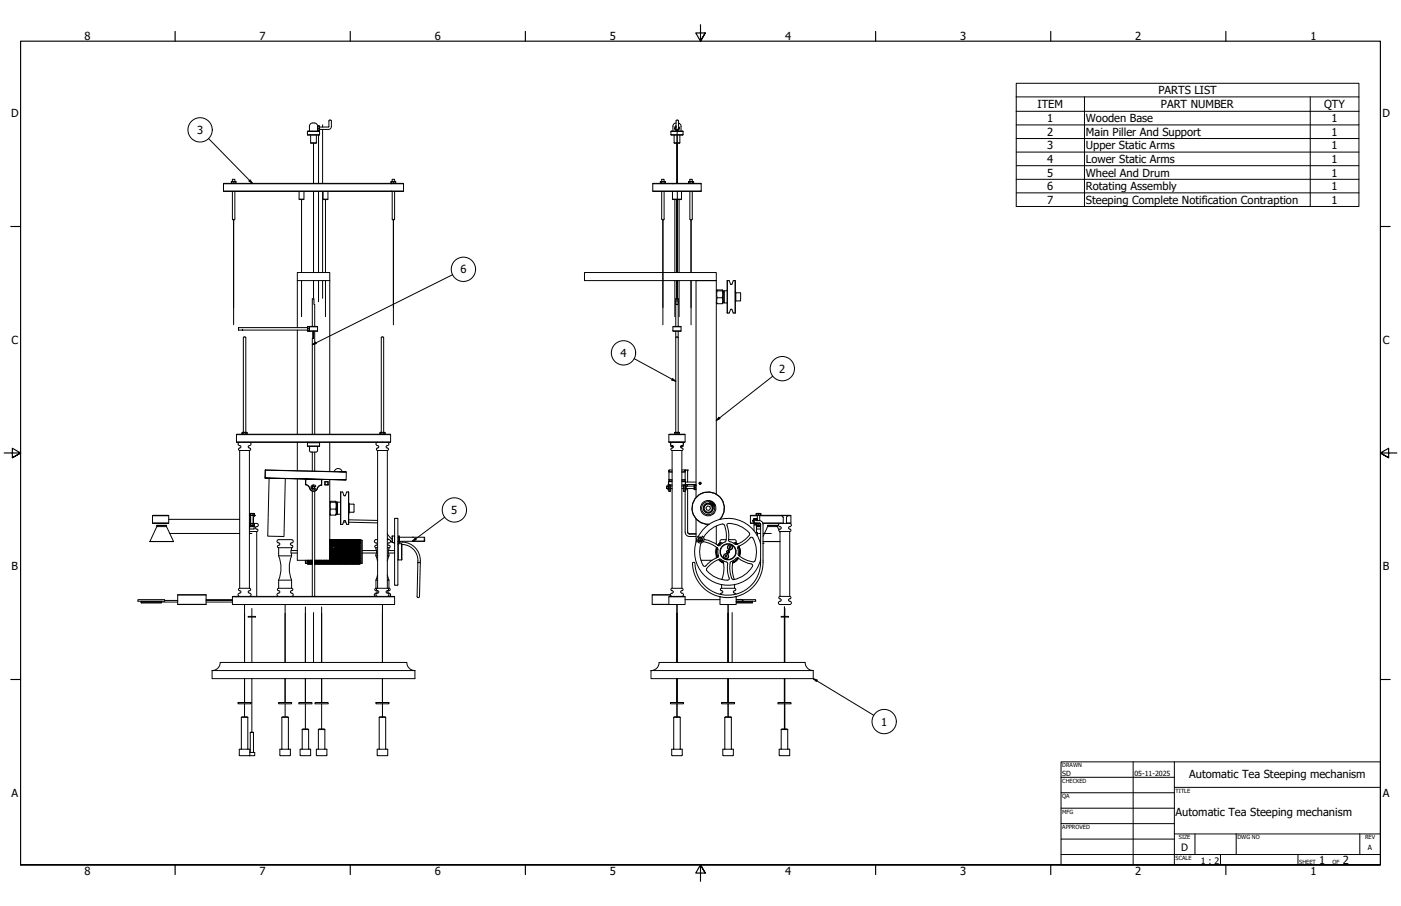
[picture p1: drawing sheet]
<svg xmlns="http://www.w3.org/2000/svg" width="864mm" height="559mm" viewBox="0 0 864 559" stroke-linecap="round" stroke-linejoin="round" font-family="sans-serif">
<!-- layer: Tweak Trail (ANSI) -->
<g fill="none" stroke="#000" stroke-width=".62">
<path d="M199 77v1M199 80v33M417 80v33M193 88v25M196 81h.1M196 83v30M193 118v50M196 118v50M199 118v50M186 123v45M201 123v45M409 136v64"/>
<path d="M416 123v45M417 123v45M419 123v45M426 136v32M186 173v22M193 173v11M196 173v13M199 173v11M201 173v22M416 173v22M417 173v13M419 173v22"/>
<path d="M426 173v27M144 190v-54v64M242 190v-54v64M104 320h44M105 329h43M154 329h1M154 320h1M468 329h1M470 329h5M100 371h10M101 370h9M127 370h16"/>
<path d="M127 371h16M151 373v36M155 375v5M176 373v36M188 374v35M193 378v31M198 374v35M236 373v36M417 373v36M422 370h22M449 373v36M451 378v31"/>
<path d="M454 370h4M458 370h.1M458 371h.1M484 374v35M484 375v5M155 381v28M484 381v28M151 419v14M155 419v33M176 419v14M188 419v14M198 419v14"/>
<path d="M236 419v14M417 419v14M449 419v14M484 419v14M151 434v8M176 434v8M188 434v16M198 434v16M236 434v8M417 434v8M449 434v8M484 434v16"/>
</g>
<!-- layer: Visible (ANSI) -->
<g fill="none" stroke="#000" stroke-width=".62">
<path d="M196 78v2v1v-3h1v3M196 78h1M196 79h1M197 78v3M197 78h5l1-4h1v4l-1 2h-6M416 79h.1M416 78h.1M417 76l-2 1v4M417 79v1M417 78a1.1 1.1 0 0 0-1 2 1.1 1.1 0 0 0 2 0 1.1 1.1 0 0 0 0-2M417 80h.1M418 76l2 1v4"/>
<path d="M418 78v-3l-1-1v1v4M418 78v1l-1 1M418 78a1.4 1.4 0 0 1 0 2 1.4 1.4 0 0 1-2 0 1.4 1.4 0 0 1 1-2 1.6 1.6 0 0 0-1 1 1.6 1.6 0 0 0 1 2M190 81h7M190 83h7M190 81v2M191 81v-3a2.7 2.7 0 0 1 3-2 2.7 2.7 0 0 1 2 4v1M191 83v5M191 88h4M195 83v5M196 81h1M197 81v2"/>
<path d="M414 81h7M414 83h7M414 81v2M416 88h3M416 83v5M417 81h.1M419 83v5M421 81v2M138 118h111M138 113h111M143 112h2M143 113h.1"/>
<path d="M143 118v17l1 1 1-1v-17M143 112v-1h2v1M144 112v1M145 112h-2v1h2M145 112v1M184 118l1 5h2v-5M199 118v5h3v-5M241 112h3h-1M241 113h.1M241 112v1M242 118v17v1l1-1v-17M242 112v-1h1v1"/>
<path d="M243 112h-2v1h3M243 112v1M244 112v1M249 113h-111v5M249 113v5M402 118h30M402 118h13M402 113h30M402 113v5M407 112v1M407 112h3M407 113h.1"/>
<path d="M408 118v17v1l1-1v-17M408 112v-1h1v1M408 112v1M410 112v1M410 113h.1M410 113h-3M415 118v5h3v-5M420 118v5h-3M424 112v1M424 112h1M424 112h4M424 113h1"/>
<path d="M425 118v17l1 1 1-1v-17M425 112v-1h2v1M425 112h3M425 112v1M427 112v1M428 113h-1M428 113h-4M428 112v1M432 113h-30M432 113h.1M432 113v5M432 118h.1"/>
<path d="M432 118h-17M184 123h3M199 123h3M415 123h5M183 168h20v5h-20zM183 173v29M203 173v95M360 168h82v5h-82zM442 179h.1M442 179h3M446 179v8h-1v-3M446 179v8z"/>
<path d="M446 179h2M448 173h1l1 2h1l1-2h1M448 173v20M453 173v20M453 173h.1M417 184v17M417 184h.1M417 184h1v4h-1zM418 184v17M442 184h3M442 187h3M445 184l1-5h-4v8"/>
<path d="M446 186h.1M446 181h.1M446 187h2M448 193h1M452 193l-1-2-2 2M452 193h1M453 180v6M453 193h.1M454 181h3l-1 4-2 1M147 202v2zM147 204h.1M147 202h43"/>
<path d="M147 202v2M147 202h.1M147 204h2M149 204h1zM150 204h40M150 208h2v59M151 208h-1v59M183 204v64M190 202v2M190 202v-1v3h1l-1-3 1 1M190 204h.1M190 201h.1"/>
<path d="M190 202h1M190 204h1M191 202v2M191 202h.1M191 204h.1M191 202h5M191 204h5M193 201v-17h1v4v13M193 209v-5v5v59M194 204v64M196 202v2M235 208v59"/>
<path d="M236 208h1v59M415 204h5M415 202h5M417 208h1M417 204v63M418 204v63M420 202l-5-1v3M420 202v2M146 273h95M146 268h95M148 278h6M148 278v85"/>
<path d="M148 273a1.1 1.1 0 0 0-1 1 1.1 1.1 0 0 0 1 1 1.2 1.2 0 0 1-1 2l1 1M149 268h3M149 267h3M149 268h1M150 267v1M152 267v1M152 267h-2l-1 1M152 268h.1M154 278v85M154 273a1.1 1.1 0 0 1 1 1 1.1 1.1 0 0 1-2 1 1.2 1.2 0 0 0 1 2v1M183 273v17M190 273v2"/>
<path d="M190 275h7M190 273h7M190 273h.1M191 276v1zM191 275v1M193 279v12M194 279v12M196 275v3l-1 1h-4v-2M197 273h.1M197 273v2M203 273v18M233 273a1.1 1.1 0 0 0-1 1 1.1 1.1 0 0 0 1 1 1.2 1.2 0 0 1-1 2l1 1"/>
<path d="M233 278v85a.9 .9 0 0 0-1 1 .9 .9 0 0 0 1 1 1.1 1.1 0 0 1 0 1 1.1 1.1 0 0 1-1 0v1l1 1M233 278h6M234 268h3M234 267h3M234 268h1M235 267v1M237 267v1M237 267h-2l-1 1M237 268h.1M239 273a1.1 1.1 0 0 1 1 1 1.1 1.1 0 0 1-2 1 1.2 1.2 0 0 0 1 2v1M239 278v85a.9 .9 0 0 1 0 1 .9 .9 0 0 1-1 1 1.1 1.1 0 0 0 0 1 1.1 1.1 0 0 0 1 0l1 1-1 1M241 268h-95v5"/>
<path d="M241 268v5M412 273h10zM412 268h10zM412 268v5M414 275h1M414 273h.1M414 274v1M414 273a1.1 1.1 0 0 0-1 1 1.1 1.1 0 0 0 2 1 1.2 1.2 0 0 1-1 2v1M414 278h6v85h-6zM415 275v1M416 268h3M416 267h3"/>
<path d="M416 267v1M417 267v1M419 267l-1 1M420 275h1M420 275v1M420 273a1.1 1.1 0 0 1 1 1 1.1 1.1 0 0 1-1 1 1.2 1.2 0 0 0 1 2l-1 1M421 273h.1M421 275h-1M421 274v1M422 268v5M163 295h.1M163 295l50 1z"/>
<path d="M164 290l49 1-49-1-1 5M166 295l-1 36h10l1-36M183 295v51h10M188 299a5 5 0 0 1 4 4 2.9 2.9 0 0 0 4-3l2-1M188 296v3M188 299a5 5 0 0 1 4 3 2.8 2.8 0 0 0 4-2l2-1M189 295h.1M193 300h.1M198 299h.1M198 296h.1M198 296h-9l-1 3M198 296v3"/>
<path d="M200 297h2v2h-2zM200 297h2M200 297v2M200 299h2M202 297v2M203 296v50M206 291a2.5 2.5 0 0 1 3-2 2.5 2.5 0 0 1 2 2M213 291v5M411 300v1M412 300h.1M412 299v1M412 297v2"/>
<path d="M412 296h2zM412 291h2M412 291v6M412 290v1zM412 290h2M413 296v1M413 299v4M413 300h1M413 299h.1M414 299h-2v2h-1v-1h1M414 297h-2v2M414 297h-1"/>
<path d="M420 297h2v2M420 296h2zM420 297h1M420 299h3v2h5M420 300h1M420 290h2M421 299h.1M422 296v1M422 299v4M422 290v1h-2M422 290h.1M422 291h-2"/>
<path d="M422 299h-1v2M422 299v30l2 2h5M422 290l1 11M422 300h1M422 290h2v7M423 299h-1M423 297h6M423 299h6M424 299v1M428 300h-5M428 299v3M428 299h1v3"/>
<path d="M428 299v2M429 299h.1M431 298h1zM94 318h10zM94 318v5M104 318v5M154 317h3zM154 318h3l-1 1M154 318h1M154 318v1M154 319h.1M154 319v4"/>
<path d="M154 317v1M155 318v5M156 317v1M156 318v5M156 318h1M156 319v4M156 319h.1M157 318h-3M157 318h-1M157 317v1M193 301v1M193 303v65"/>
<path d="M194 300a1.5 1.5 0 0 0-2 0 1.5 1.5 0 0 0 1 2h1v-1M194 303v65M203 309v1M204 310v8l-1-1M204 310h3M204 318h3M204 314h3M207 309v8v1v-9h-3v1M207 311h1M207 316h1M208 310v7zM208 317h2"/>
<path d="M208 310h2M210 303h1l1 3h1l1-3h1M210 303v20M210 303v1M215 303v20M215 310v6M215 311h3v5h-3M243 320h2M244 320l-1 41M245 320v41M412 301v1zM412 300v1"/>
<path d="M412 301h.1M413 301v-2h-1l1 4M413 301h1M413 301v2M420 301h1M421 301v2h1M422 301h1M422 303h.1M423 301v1zM424 301v28h1h4M428 301v1M428 301h1"/>
<path d="M428 302h1M435 313l1-1h2v2l-1 1-1-1zM437 310a1 1 0 0 0 1 1 1 1 0 0 0 1-1M437 309a4 4 0 0 0-4 4 4 4 0 0 0 4 4 4 4 0 0 0 3-5M438 309h1M439 310h.1M439 311a1 1 0 0 0 0 1 1 1 0 0 0 1 0M439 311h.1M440 310h.1M440 310h-1M440 310l-1 1M440 311h1"/>
<path d="M442 305v-132h-13v134M463 318h4M463 318v5M465 320h1l1 1a1.6 1.6 0 0 0-2-1 1.6 1.6 0 0 0-1 1zM465 320h.1M466 317v1M467 318v3M467 317v1M468 318v3M469 317v1h-3M469 317v1M469 317h-3h3"/>
<path d="M469 318h.1M482 318l1 1M483 319h.1M483 319v4M485 319v4M485 319h.1M486 318h2h-20M486 318l-1 1M486 318h-23M488 318v5M92 334h.1M94 323h10z"/>
<path d="M97 324v1h6v-1M97 324h6M97 325l-5 9M97 324h.1M103 324h.1M103 325l4 9M107 334h-15M107 334h.1M154 325h3M154 323h4a1.2 1.2 0 0 1 1 1 1.2 1.2 0 0 1-1 1 1.2 1.2 0 0 0 1 2l-1 1M154 328h4M154 323h3"/>
<path d="M154 323v1M155 324v1M156 324h-2h3M156 324h1M156 323v1M156 324v1M156 323h1M157 325v1h-3M157 323v1M157 325h-3M157 325h.1M158 328v40"/>
<path d="M172 338a.9 .9 0 0 1-1-1 .9 .9 0 0 1 1-1 1.1 1.1 0 0 0 0-1 1.1 1.1 0 0 0-1 0v-2h1h8a1.1 1.1 0 0 1 1 1 1.1 1.1 0 0 1-2 1 1.2 1.2 0 0 0 1 2v1M172 338h8M172 338v5M179 340h4M180 338v5M203 339h1h1h1h1h1h1h1h1h1h1h1h1h1h1h1h2h1h1l-1 1v-1l-1 1v-1l-1 1v-1l-1 1v-1l-1 1v-1l-1 1v-1l-1 1v-1l-1 1v-1l-1 1v-1l-1 1v-1l-1 1v-1l-1 1v-1l-1 1v-1l-1 1v-1l-1 1-1-1-1 1v-1l-1 1v-1l-1 1M203 334h19zM203 335h19zM203 334h19h-19M203 335h19h-19M203 335l19 1h-1h-1h-1h-1h-1h-1h-1h-1h-1h-1h-8h-1M203 338h2"/>
<path d="M203 336h1M203 335h1M203 339h1v1M203 338h1v1M203 337h1M203 335h1v1M203 333l1 1M203 340h1M203 333h1M204 334h-1M204 334h.1M204 339v1l1-1v1l1-1v1l1-1v1l1-1v1l1-1v1l1-1v1l1-1v1l1-1v1l1-1v1l1-1v1l1-1v1l1-1v1l1-1v1l1-1v1l2-1v1l1-1v1l1-1v1h-1h-1h-1h-1h-1h-1h-1h-1h-1h-1h-1h-1h-1h-1h-1h-1h-1h-1h-1z"/>
<path d="M204 337v-1h-1l2 1M204 335h.1M204 339v1M204 338v1M204 333v2M204 334h1M204 333h1M204 333h-1h1M204 337v1M204 336h1v1M204 335h1v1l1-1h-1M204 335l1 1v1"/>
<path d="M204 335h1M204 339h1M204 338h1M204 336l1 1M204 333v1M204 340h1M205 337v1l-2-1h1M205 337h-1M205 338l1-1 1 1M205 334h-1M205 337h.1M205 335h.1"/>
<path d="M205 339v1M205 333v2M205 338h.1M205 337h-2h1M205 334h1M205 333h1M205 334h.1M205 333h-1M205 337v2M205 337v1M205 339l-1-1-1 1h1M205 335l1 1v1"/>
<path d="M205 335h1M205 339h1M205 333v1M205 338v1M205 340h1M205 336v1M206 334h.1M206 338l-1 1M206 335h.1M206 339v1M206 339h1M206 336h-1"/>
<path d="M206 338h.1M206 333v2M206 334h1M206 333h1M206 333h-1M206 337h-1M206 337l1 1M206 337v1M206 338h2v1l1-1v1l1-1v1l1-1v1l1-1v1l1-1v1l1-1v1l1-1v1l1-1v1l1-1v1l1-1v1l1-1v1l1-1v1l1-1v1l1-1v1h-1h-1h-1h-1h-1h-1h-1h-1h-1h-1h-1h-1h-1h-1h-1h-1h-1h-1h-1l1-1 1 1M206 336v1M206 337h.1M206 336h.1"/>
<path d="M206 338v1M206 336l1 1v-1l1 1v-1l1 1v-1l1 1v-1l1 1v-1l1 1v-1l9 1v-1l1 1v-1h-1h-1h-1h-1h-1h-1h-1h-1h-1h-1h-8h-1h2M206 336h1v1M206 335l1 1M206 335h1M206 337h1M206 336l1 1M206 335h1v1M206 340h1M206 333v1M207 334h.1M207 338v1"/>
<path d="M207 337h.1M207 338h-1M207 338h2h1h1h1h1h1h1h1h1h1h1h1h1h1l-1 1v-1l-1 1v-1l-1 1v-1l-1 1v-1l-1 1v-1l-1 1v-1l-1 1v-1l-1 1v-1l-1 1v-1l-1 1v-1l-1 1v-1l-3 1v-1l-1 1v-1l-1 1M207 338h.1M207 334h1M207 335h.1M207 339v1M207 337v-1l1 1v-1l1 1v-1l1 1v-1l1 1v-1l1 1v-1l1 1v-1l1 1v-1l1 1v-1l1 1v-1l1 1v-1l4 1v-1l1 1h-1h-1h-1h-1h-1h-1h-1h-1h-1h-1h-4h-1zM207 333v2M207 337v1M207 333h1M207 333h-1"/>
<path d="M207 337l1 1v-1l1 1v-1l1 1v-1l1 1v-1l1 1v-1l1 1v-1l1 1v-1l1 1v-1l1 1v-1l1 1v-1l1 1v-1l3 1v-1l1 1v-1h-1h-1h-1h-1h-1h-1h-1h-1h-1h-1h-3h-1l-1 1M207 336h1v1M207 335l1 1M207 335h1M207 339h1M207 338h1M207 336l1 1M207 335h1v1M207 340h1M207 333v1M208 337h-1M208 335h.1"/>
<path d="M208 339v1M208 338v1M208 337h.1M208 333v2M208 334h1M208 333h1M208 334h.1M208 333h-1M208 337v1M208 336h1v1M208 335l1 1M208 335h1"/>
<path d="M208 339h1M208 338h1M208 336l1 1M208 335h1v1M208 340h1M208 333v1M209 334h.1M209 337h-1M209 335h.1M209 339v1M209 338v1M209 337h.1"/>
<path d="M209 333v2M209 334h1M209 333h1M209 333h-1M209 337v1M209 336h1v1M209 335l1 1M209 335h1M209 339h1M209 338h1M209 336l1 1M209 335h1v1"/>
<path d="M209 340h1M209 333v1M210 334h.1M210 337h-1M210 334h1M210 335h.1M210 339v1M210 338v1M210 337h.1M210 333v2M210 333h1M210 323h.1"/>
<path d="M210 333h-1M210 323h1l1-2h1l1 2h1M210 337v1M210 336h1v1M210 335l1 1M210 335h1M210 339h1M210 338h1M210 336l1 1M210 335h1v1M210 340h1M210 333v1"/>
<path d="M211 337h-1M211 335h.1M211 339v1M211 338v1M211 337h.1M211 333v2M211 334h1M211 333h1M211 334h.1M211 333h-1M211 337v1M211 336h1v1"/>
<path d="M211 335l1 1M211 335h1M211 339h1M211 338h1M211 336l1 1M211 335h1v1M211 340h1M211 333v1M212 334h.1M212 337h-1M212 335h.1M212 339v1"/>
<path d="M212 338v1M212 322h1M212 337h.1M212 333v2M212 334h1M212 333h1M212 333h-1M212 337v1M212 336h1v1M212 335l1 1M212 335h1M212 339h1"/>
<path d="M212 338h1M212 336l1 1M212 335h1v1M212 340h1M212 333v1M213 334h.1M213 337h-1M213 334h1M213 335h.1M213 339v1M213 338v1M213 337h.1"/>
<path d="M213 333v2M213 333h1M213 333h-1M213 337v1M213 336h1v1M213 335l1 1M213 335h1M213 339h1M213 338h1M213 336l1 1M213 335h1v1M213 340h1"/>
<path d="M213 333v1M214 337h-1M214 335h.1M214 339v1M214 338v1M214 337h.1M214 333v2M214 334h1M214 333h1M214 334h.1M214 333h-1M214 337v1"/>
<path d="M214 336h1v1M214 335l1 1M214 335h1M214 339h1M214 338h1M214 336l1 1M214 335h1v1M214 340h1M214 333v1M215 334h.1M215 337h-1M215 335h.1"/>
<path d="M215 339v1M215 338v1M215 333v2M215 337h.1M215 334h1M215 333h1M215 321h18M215 322l18 1M215 333h-1M215 337v1M215 336h1v1M215 335l1 1"/>
<path d="M215 335h1M215 339h1M215 338h1M215 336l1 1M215 333v1M215 340h1M216 334h-1M216 337h-1M216 333v2h-1M216 335h.1M216 339v1M216 338v1"/>
<path d="M216 335v1M216 337h.1M216 334h1M216 333h1M216 334h.1M216 333h-1M216 337v1M216 336h1v1M216 335l1 1M216 335h1M216 339h1M216 338h1"/>
<path d="M216 336l1 1M216 335h1v1M216 335h-1M216 340h1M216 333v1M217 334h.1M217 337h-1M217 335h.1M217 339v1M217 338v1M217 337h.1M217 333v2"/>
<path d="M217 334h1M217 333h1M217 337v1M217 336h1v1M217 335l1 1M217 335h1M217 339h1M217 338h1M217 336l1 1M217 335h1v1M217 340h1M217 333v1"/>
<path d="M218 334h.1M218 337h-1M218 335h.1M218 339v1M218 338v1M218 337h.1M218 333v2M218 334h1M218 333h1M218 333h-2M218 337v1M218 336h1v1"/>
<path d="M218 335l1 1M218 335h1M218 339h1M218 338h1M218 336l1 1M218 333v1M218 335h1v1M218 340h1M219 334h-1M219 337h-1M219 335h.1M219 339v1"/>
<path d="M219 338v1M219 337h.1M219 333v2M219 334h1M219 333h1M219 334h.1M219 333h-1M219 337v1M219 336h1v1M219 335l1 1M219 335h1M219 339h1"/>
<path d="M219 338h1M219 336l1 1M219 340h1M219 333v1M220 334h.1M220 337h-1M220 333v2h-1M220 335h.1M220 339v1M220 338v1M220 335v1M220 337h.1"/>
<path d="M220 334h1M220 333h1M220 337v1M220 336h1v1M220 335l1 1M220 335h1M220 339h1M220 338h1M220 336l1 1M220 335h1v1M220 340h1M220 335h-1"/>
<path d="M220 333v1M221 334h.1M221 335h.1M221 339v1M221 338v1M221 333v2M221 337h-1M221 337h.1M221 334h1M221 333h1M221 333h2v15M221 333h-2"/>
<path d="M221 336h1v1zM221 335l1 1M221 335h1M221 339h1h-1M221 335h1v1M221 340h1M221 333v1M221 333h1v1M222 334h-1M222 337h-1v1M222 333v2h-1M222 335h.1"/>
<path d="M222 339v1M222 338v1M222 337v1h-1M223 333v15M223 340h9M232 338v2v3M232 338h1M233 333h-1a1.1 1.1 0 0 0-1 1 1.1 1.1 0 0 0 1 1 1.2 1.2 0 0 1-1 2l1 1M239 329l3 4M239 338h1M239 333h1M239 332l1 1"/>
<path d="M239 340h4M240 338v5M240 333a1.1 1.1 0 0 1 1 1 1.1 1.1 0 0 1-2 1 1.2 1.2 0 0 0 1 2v1M241 334h1M242 335h.1M242 331v4M242 331h.1M242 335h1M242 331h1M243 331h.1M243 335h.1M245 334h1"/>
<path d="M245 331h1M245 335l3 1v9M245 335v10M245 335v1M246 331v4zM246 334h.1M246 332h.1M246 334a12 12 0 0 1 13 12M248 335v10M248 336a10 10 0 0 1 10 11l-1 21M254 334h.1M262 331h-16v3h16"/>
<path d="M262 331v3M424 328l1 1h4M429 320v14M429 333a21 21 0 0 0 14 27 21 21 0 0 0 26-15M430 333v1h1M430 333h.1M430 333l1 1M431 331a21 21 0 0 1 20-11 21 21 0 0 1 18 16M431 331a2.2 2.2 0 0 0-1 3 2.2 2.2 0 0 0 3 1 2.1 2.1 0 0 0 0-4v1M431 331v1h2M431 334h.1M432 332a1 1 0 0 0-1 0 1 1 0 0 0 0 2"/>
<path d="M432 331l-1 3M432 331h.1M432 331a1.4 1.4 0 0 0-2 2 1.3 1.3 0 0 0 2 1M432 332a1 1 0 0 1 1 1 1 1 0 0 1-1 1M432 331v3M432 331a1.3 1.3 0 0 1 1 2 1.3 1.3 0 0 1-1 1M432 335a18 18 0 0 0 1 14M432 334l1-1-1 1M433 334l5 1 4 3M434 331h.1M434 333l5 1 4 3 1-1M441 340h1"/>
<path d="M441 339v1M441 339h1M442 324v12M442 338h.1M442 339v1M442 338v1M442 338v1a5 5 0 0 0 1 5l-1-6M442 338v3l1 3M443 336h-1M443 336h.1M443 335v1v-1M444 320a10 10 0 0 0-3-15 10 10 0 0 0-14 6 10 10 0 0 0 10 12"/>
<path d="M444 335h.1M444 335l-1 2M445 335l-2 2M445 323a18 18 0 0 0-11 8M445 323h1a12 12 0 0 1 2 11M447 334l-3 2M448 333h-3a1.1 1.1 0 0 0-1 1 1.1 1.1 0 0 0 1 1M449 333h4a1.1 1.1 0 0 1 1 1 1.1 1.1 0 0 1-2 1M449 333h.1M449 340v1M449 340h.1M450 337l1 1h-1z"/>
<path d="M450 334l4 2M450 334l-1-1v-7a1.9 1.9 0 0 1 0-3 16 16 0 0 1 13 6l-3 4-5 3M450 333h.1M453 335l1 1M453 335h1M454 334v1M454 335h.1M454 335h1M454 336h1M454 336h.1M455 337l1 3-1 3M455 337a7 7 0 0 1 1 6"/>
<path d="M455 337l1 1M455 337v1v5M455 337h1M456 337v1M456 338h.1M456 338v1M456 339h.1M456 340h.1M462 332l1-1a14 14 0 0 1 2 16l-5-2-5-2M462 332l-3 3-4 2M463 323h6M463 323h2"/>
<path d="M464 321a1.5 1.5 0 0 0 1 2 1.5 1.5 0 0 0 1 0M465 324h1M465 324v3M466 321h1a2.8 2.8 0 0 1 3 3v23a22 22 0 0 1-21 22 22 22 0 0 1-22-22h1a25 25 0 0 0 11 18 20 20 0 0 0 30-18v-24M466 329h1v1M466 323v1M466 323h3M466 326h3M466 329h.1M466 321a.9 .9 0 0 0-1 1 .9 .9 0 0 0 1 1h2h1M466 325h3M466 324v5"/>
<path d="M466 324h.1M466 324h3M466 323h.1M467 321a1.2 1.2 0 0 0-2-1 1.2 1.2 0 0 0 0 2M467 323h.1M467 324v1M467 323v1M468 323h.1M468 324v1M469 324h-3M469 324h.1M469 326h.1"/>
<path d="M470 323h13M470 323h17M470 334h11M473 324v1h6v-1M473 324h6M473 325l-3 6M473 324h.1M479 324h.1M479 325l1 2M481 328h.1M481 328h6M481 328v40"/>
<path d="M481 323a1.2 1.2 0 0 0-1 1 1.2 1.2 0 0 0 1 1 1.2 1.2 0 0 1-1 2l1 1M485 323h3h-1M487 328v40M487 323a1.2 1.2 0 0 1 1 1 1.2 1.2 0 0 1-2 1 1.4 1.4 0 0 0 2 2l-1 1M172 343a20 20 0 0 1 0 15M172 343h8M172 358h8M172 358v5M179 341h4M180 358v5M180 343a20 20 0 0 0 0 15M188 346v2"/>
<path d="M189 348h1M190 348h-2M190 347h-1l1 1M190 346h-1h2M190 346v1M190 347h.1M190 347v1v-1M190 346h.1M190 346h1M190 347l1 1v-1v1l1-1M190 348h.1M191 348h-1"/>
<path d="M191 347l1 1v-1M191 346v1h1M191 347h-1M191 346v1l-1-1M191 347h1M191 346h1M191 346h-1M191 348h.1M191 347l-1 1M191 346h.1M191 346h2M191 347l1 1"/>
<path d="M191 348h1M192 348h-1M192 348l-1-1-1 1M192 346l1 1-3-1v1v-1M192 347h.1M192 346v1v-1M192 346h.1M192 348h.1M192 346v1h-3l1 1v-1M192 347h1M192 346h1M193 346h-4h1"/>
<path d="M193 346h-3M194 346h28h-28M194 348h1M194 347l1 1M194 346v1h1M194 346h1M194 346h9M194 348h.1M194 347v1M194 346h.1M194 347v1h2M194 347h.1"/>
<path d="M194 347l1 1v-1M194 347l2 1M195 347h-1h28M195 347v1h2M195 347l1 1v-1M195 346v1v-1M195 346h.1M195 348h.1M195 346v1h1M195 346h1M195 346l1 1M195 347l1 1"/>
<path d="M195 348h1M196 347h.1M196 346v1v-1M196 346h.1M196 346l1 1M196 348h.1M196 347h-2M196 347v1l1-1M196 346v1h1M196 346h1M196 347l1 1v-1M196 347l2 1"/>
<path d="M196 348h1M197 347v1h2M197 347l1 1v-1M197 346v1v-1M197 346h.1M197 347l1 1M197 347h.1M197 348h.1M197 346v1h1M197 346h1M197 346l1 1M197 347l2 1"/>
<path d="M197 348h1M198 347h.1M198 346v1v-1M198 346h.1M198 346l1 1M198 348h.1M198 347v1h2M198 346v1h1M198 346h1M198 347l1 1v-1M198 347l1 1M198 348h1"/>
<path d="M199 347h.1M199 346v1v-1M199 346h.1M199 346l1 1M199 348h.1M199 347h-3M199 347v1l1-1M199 346v1h1M199 346h1M199 347l1 1v-1M199 347l2 1M199 348h1"/>
<path d="M200 347h1M200 347l1 1v-1M200 346v1v-1M200 346h.1M200 347l1 1M200 347h.1M200 348h.1M200 346v1h1M200 346h1M200 346l1 1M200 347l2 1M200 348h1"/>
<path d="M201 347h.1M201 346v1v-1M201 346h.1M201 346l1 1M201 347l1 1M201 348h.1M201 347v1h2M201 346v1h1M201 346h1M201 347l1 1v-1M201 347l2 1M201 348h1"/>
<path d="M202 347h.1M202 346v1v-1M202 346h.1M202 348h.1M202 347h-3M202 347v1l1-1M202 346v1h1M202 346h1M202 346l1 1M202 347l1 1v-1M202 347l2 1M202 348h1"/>
<path d="M203 347h.1M203 346v1v-1M203 346h.1M203 347l1 1M203 348h.1M203 346h19h-28M203 340l1 1v-1l1 1v-1l1 1v-1l1 1v-1l1 1v-1l1 1v-1l1 1v-1l1 1v-1l1 1v-1l1 1v-1l1 1v-1l1 1v-1l1 1v-1l1 1v-1l1 1v-1l3 1v-1l1 1h-1h-1h-1h-1h-1h-1h-1h-1h-1h-1h-1h-1h-1h-1h-1h-1h-1h-1h-1M203 341l1 1v-1l1 1v-1l1 1v-1l1 1v-1l1 1v-1l1 1v-1l1 1v-1l1 1v-1l1 1v-1l1 1v-1l1 1v-1l1 1v-1l1 1v-1l1 1v-1l1 1v-1l1 1v-1l2 1v-1l1 1h-1h-1h-1h-1h-1h-1h-1h-1h-1h-1h-1h-1h-1h-1h-1h-1h-1h-1h-1M203 342l1 1v-1l1 1v-1l1 1v-1l1 1v-1l1 1v-1l1 1v-1l1 1v-1l1 1v-1l1 1v-1l1 1v-1l1 1v-1l1 1v-1l1 1v-1l1 1v-1l1 1v-1l3 1v-1l1 1h-1h-1h-1h-1h-1h-1h-1h-1h-1h-1h-1h-1h-1h-1h-3h-1h-1M203 345l1-1v1l1-1v1l1-1v1l1-1v1l1-1v1l1-1v1l1-1v1l1-1v1l1-1v1l9-1v1l1-1v1h-1h-1h-1h-1h-1h-1h-1h-1h-1h-1h-8zM203 344h1h1h1h1h1h1h1h1h1h1h1h1h1h1h1h3h1l-1 1v-1l-1 1v-1l-1 1v-1l-1 1v-1l-1 1v-1l-1 1v-1l-1 1v-1l-1 1v-1l-1 1v-1l-1 1-8-1-1 1M203 345h19l-19 1"/>
<path d="M203 347v1l1-1M203 347l1 1v-1M203 346v1h1M203 346h1M203 345l1 1M203 344l1 1M203 343h1M203 342h1M203 341h1M203 346l1 1M203 345h1M203 344h1"/>
<path d="M203 341l1 1M203 342l1 1M203 347l2 1M203 348h1M204 347h.1M204 341h1h1h1h1h1h1h1h1h1h1h1h1h1h1h2h1h1v1l-1-1v1l-1-1v1l-1-1v1l-1-1v1l-1-1v1l-1-1v1l-1-1v1l-1-1v1l-1-1v1l-1-1v1l-1-1v1l-1-1v1l-1-1v1l-1-1v1l-1-1-1 1-1-1v1l-1-1v1l-1-1zM204 342h1h1h1h1h1h1h1h1h1h1h1h1h1h1h2h1h1v1l-1-1v1l-1-1v1l-1-1v1l-1-1v1l-1-1v1l-1-1v1l-1-1v1l-1-1v1l-1-1v1l-1-1v1l-1-1v1l-1-1v1l-1-1v1l-1-1v1l-1-1-1 1-1-1v1l-1-1v1l-1-1zM204 343v1l1-1v1l1-1v1l1-1v1l1-1v1l1-1v1l1-1v1l1-1v1l1-1v1l1-1v1l1-1v1l1-1v1l1-1v1l1-1v1l1-1v1l3-1v1l1-1v1h-1h-1h-1h-1h-1h-1h-1h-1h-1h-1h-1h-1h-1h-4h-1h-1zM204 346v1v-1M204 345v1M204 344v1M204 343v1"/>
<path d="M204 342h.1M204 341h.1M204 346h.1M204 347l1 1M204 348h.1M204 347v1h2M204 346v1h1M204 346h1M204 345h1M204 344h1M204 342v1h1M204 341v1h1"/>
<path d="M204 340l1 1M204 341l1 1M204 342l1 1M204 346l1 1M204 347l1 1v-1M204 347l2 1M204 348h1M205 347h.1M205 346v1v-1M205 345v1M205 344v1M205 343v1"/>
<path d="M205 342h.1M205 341h.1M205 343h.1M205 346l1 1M205 348h.1M205 347h-3M205 347v1h2M205 346v1h1M205 346h1M205 345h1M205 344h1M205 342v1h1"/>
<path d="M205 341v1h1M205 340l1 1M205 346h.1M205 341l1 1M205 342l1 1M205 347l1 1v-1M205 347l2 1M205 348h1M206 347h.1M206 346v1v-1M206 345v1M206 344v1"/>
<path d="M206 343v1M206 342h.1M206 341h.1M206 343h.1M206 346h.1M206 348h.1M206 347v1l1-1M206 347l1 1v-1M206 346v1h1M206 346h1M206 345h1M206 344h1"/>
<path d="M206 342v1h1M206 341v1h1M206 340l1 1M206 341l1 1M206 342l1 1M206 346l1 1M206 347l2 1M206 348h1M207 347h.1M207 346v1v-1M207 345v1M207 344v1"/>
<path d="M207 343v1M207 342h.1M207 341h.1M207 346l1 1M207 343h.1M207 347l1 1M207 348h.1M207 347v1h2M207 346v1h1M207 346h1M207 345h1M207 344h1"/>
<path d="M207 342v1h1M207 341v1h1M207 340l1 1M207 341l1 1M207 342l1 1M207 346h.1M207 347l1 1v-1M207 347l2 1M207 348h1M208 347h.1M208 346v1v-1M208 345v1"/>
<path d="M208 344v1M208 343v1M208 342h.1M208 341h.1M208 343h.1M208 346h.1M208 348h.1M208 347h-3M208 347v1h2M208 346v1h1M208 346h1M208 345h1"/>
<path d="M208 344h1M208 342v1h1M208 341v1h1M208 340l1 1M208 346l1 1M208 341l1 1M208 342l1 1M208 347l1 1v-1M208 347l2 1M208 348h1M209 347h.1M209 346v1v-1"/>
<path d="M209 345v1M209 344v1M209 343v1M209 342h.1M209 341h.1M209 346h.1M209 343h.1M209 348h.1M209 347v1l1-1M209 347l1 1v-1M209 346v1h1M209 346h1"/>
<path d="M209 345h1M209 344h1M209 342v1h1M209 341v1h1M209 340l1 1M209 346l1 1M209 341l1 1M209 342l1 1M209 347l2 1M209 348h1M210 347h.1M210 346v1v-1"/>
<path d="M210 345v1M210 344v1M210 343v1M210 342h.1M210 341h.1M210 343h.1M210 346h.1M210 347l1 1M210 348h.1M210 347v1h2M210 346v1h1M210 346h1"/>
<path d="M210 345h1M210 344h1M210 342v1h1M210 341v1h1M210 340l1 1M210 346l1 1M210 341l1 1M210 342l1 1M210 347l1 1v-1M210 347l2 1M210 348h1M211 347h.1"/>
<path d="M211 346v1v-1M211 345v1M211 344v1M211 343v1M211 342h.1M211 341h.1M211 346l1 1M211 343h.1M211 348h.1M211 347h-3M211 347v1h2M211 346v1h1"/>
<path d="M211 346h1M211 345h1M211 344h1M211 342v1h1M211 341v1h1M211 340l1 1M211 341l1 1M211 342l1 1M211 346h.1M211 347l1 1v-1M211 347l2 1M211 348h1"/>
<path d="M212 347h.1M212 346v1v-1M212 345v1M212 344v1M212 343v1M212 342h.1M212 341h.1M212 346h.1M212 343h.1M212 348h.1M212 347v1h2M212 347l1 1v-1"/>
<path d="M212 346v1h1M212 346h1M212 345h1M212 344h1M212 342v1h1M212 341v1h1M212 340l1 1M212 346l1 1M212 341l1 1M212 342l1 1M212 347l2 1M212 348h1"/>
<path d="M213 347h.1M213 346v1v-1M213 345v1M213 344v1M213 343v1M213 342h.1M213 341h.1M213 346l1 1M213 343h.1M213 348h.1M213 347v1h2M213 346v1h1"/>
<path d="M213 346h1M213 345h1M213 344h1M213 342v1h1M213 341v1h1M213 340l1 1M213 341l1 1M213 342l1 1M213 346h.1M213 347l1 1v-1M213 347l2 1M213 348h1"/>
<path d="M214 347l1 1v-1M214 347h.1M214 346v1v-1M214 345v1M214 344v1M214 343v1M214 342h.1M214 341h.1M214 343h.1M214 346h.1M214 348h.1M214 347h-3"/>
<path d="M214 347v1h2M214 346v1h1M214 346h1M214 345h1M214 344h1M214 342v1h1M214 341v1h1M214 340l1 1M214 341l1 1M214 342l1 1M214 346l1 1M214 347l2 1"/>
<path d="M214 348h1M215 347v1h2M215 347l1 1v-1M215 346v1v-1M215 345v1M215 344v1M215 343v1M215 342h.1M215 341h.1M215 343h.1M215 346l1 1M215 348h.1"/>
<path d="M215 346v1h1M215 346h1M215 345h1M215 344h1M215 342v1h1M215 341v1h1M215 340l1 1M215 346h.1M215 341l1 1M215 342l1 1M215 347l1 1M215 348h1"/>
<path d="M216 347h.1M216 346v1v-1M216 345v1M216 344v1M216 343v1M216 342h.1M216 341h.1M216 343h.1M216 346h.1M216 348h.1M216 347h-2M216 347v1h2"/>
<path d="M216 346v1h1M216 346h1M216 345h1M216 344h1M216 342v1h1M216 341v1h1M216 340l1 1M216 346l1 1M216 341l1 1M216 342l1 1M216 347l1 1v-1M216 347l2 1"/>
<path d="M216 348h1M217 347v1h2M217 347l1 1v-1M217 346v1v-1M217 345v1M217 344v1M217 343v1M217 342h.1M217 341h.1M217 346h.1M217 343h.1M217 348h.1"/>
<path d="M217 346v1h1M217 346h1M217 345h1M217 344h1M217 342v1h1M217 341v1h1M217 340l1 1M217 346l1 1M217 342l1 1M217 341l1 1M217 347l2 1M217 348h1"/>
<path d="M218 347v1h2M218 347l1 1v-1M218 346v1v-1M218 345v1M218 344v1M218 343v1M218 342h.1M218 341h.1M218 343h.1M218 346h.1M218 348h.1M218 346v1h1"/>
<path d="M218 346h1M218 345h1M218 344h1M218 342v1h1M218 341v1h1M218 340l1 1M218 346l1 1M218 342l1 1M218 341l1 1M218 347l1 1M218 348h1M219 347h.1"/>
<path d="M219 346v1v-1M219 345v1M219 344v1M219 343v1M219 342h.1M219 341h.1M219 346l1 1M219 343h.1M219 348h.1M219 347h-3M219 347v1l1-1M219 346v1h1"/>
<path d="M219 346h1M219 345h1M219 344h1M219 342v1h1M219 341v1h1M219 340l1 1M219 342l1 1M219 341l1 1M219 346h.1M219 347l1 1v-1M219 347l2 1M219 348h1"/>
<path d="M220 347v1h2M220 347l1 1v-1M220 346v1v-1M220 345v1M220 344v1M220 343v1M220 342h.1M220 341h.1M220 343h.1M220 346h.1M220 347l1 1M220 347h.1"/>
<path d="M220 348h.1M220 346v1h1M220 346h1M220 345h1M220 344h1M220 342v1h1M220 341v1h1M220 340l1 1M220 341l1 1M220 342l1 1M220 346l1 1M220 347l2 1"/>
<path d="M220 348h1M221 347h1M221 347l1 1v-1M221 346v1v-1M221 345v1M221 344v1M221 343v1M221 342h.1M221 341h.1M221 346l1 1M221 343h.1M221 348h.1"/>
<path d="M221 346v1h1M221 346h1M221 345l1 1M221 344l1 1M221 342l1 2M221 341l1 1M221 340l1 1M221 342l1 1M221 344h1M221 345h1M221 346h.1M221 347l1 1"/>
<path d="M221 348h1M222 347h.1M222 346v1v-1h-28M222 347h-3M222 348h1M223 341h9M232 343l1 3M232 343h1M232 358h1M232 358v5M233 355l-1 3M239 343h1"/>
<path d="M239 358h1M239 355l1 3M239 341h4M240 358v5M240 343l-1 3M245 345h.1M245 345h3M258 347h1M259 346v22a.8 .8 0 0 1-1 1 .8 .8 0 0 1-1-1M432 346h7M441 341h.1M441 341l1 1"/>
<path d="M441 342h1M441 340l1 1M442 341v1M442 342v1M442 342v2M442 343h.1M442 344l-6 4a1.9 1.9 0 0 1-2 1M442 343v1M443 345l1 1M443 345h.1M444 346h.1M444 346h1"/>
<path d="M445 347h1l-3-2 3 2M445 347h.1M446 347h-1M446 346v6l-1 5M446 347h.1M447 343h1v1l-1-1zM449 358a1.9 1.9 0 0 0 0-3l-1-6a2.2 2.2 0 0 0 0-2 2.2 2.2 0 0 0-2-1 3 3 0 0 0-5 0l-2 1a6 6 0 0 0-3 5 18 18 0 0 0 12 6M451 357h1M452 347h.1M452 346l-1 5 2 6M453 346v1M453 346h.1"/>
<path d="M453 346h1h-1M454 346h.1M454 345v1M454 345h.1M455 344l-3 3M455 345h.1M455 344v1M455 344l6 3a1.9 1.9 0 0 1 3 2 18 18 0 0 1-12 9M455 344h-1l-2 2a3 3 0 0 0-2 4l1 7M456 343h.1M456 342v1M456 342h.1"/>
<path d="M456 341v1M456 341h.1M456 340v1M85 370h16v1h-16zM87 372h13M87 371h13M87 372h.1M87 371v1M99 371h1M100 372h-1M100 371v1M110 373h17"/>
<path d="M110 367h17M110 373h.1M127 367h-17v6M127 373h.1M127 367v6M143 368v5h100v-5M144 368h99zM148 363h6M148 363a.9 .9 0 0 0-1 1 .9 .9 0 0 0 1 1 1.1 1.1 0 0 1 0 1 1.1 1.1 0 0 1-1 0v1l1 1M154 363a.9 .9 0 0 1 0 1 .9 .9 0 0 1-1 1 1.1 1.1 0 0 0 0 1 1.1 1.1 0 0 0 1 0l1 1-1 1M172 363a.9 .9 0 0 0-1 1 .9 .9 0 0 0 1 1 1.1 1.1 0 0 1 0 1 1.1 1.1 0 0 1-1 0v1l1 1M172 363h8"/>
<path d="M180 363a.9 .9 0 0 1 0 1 .9 .9 0 0 1-1 1 1.1 1.1 0 0 0 0 1 1.1 1.1 0 0 0 1 0l1 1-1 1M232 363h8M232 363a.9 .9 0 0 0-1 1 .9 .9 0 0 0 1 1 1.1 1.1 0 0 1 0 1 1.1 1.1 0 0 1-1 0v1l1 1M240 363a.9 .9 0 0 1 0 1 .9 .9 0 0 1-1 1 1.1 1.1 0 0 0 0 1 1.1 1.1 0 0 0 1 0l1 1-1 1M243 361h1M245 361h-2M402 373h10M402 367h11M402 373h.1M412 368h10zM412 368v5h10v-5M413 367h-11v6"/>
<path d="M414 363a.9 .9 0 0 0 0 1 .9 .9 0 0 0 1 1 1.1 1.1 0 0 1 0 1 1.1 1.1 0 0 1-1 0l-1 1 1 1M420 363a.9 .9 0 0 1 1 1 .9 .9 0 0 1-1 1 1.1 1.1 0 0 0 0 1 1.1 1.1 0 0 0 1 0v1l-1 1M444 368v5h10v-5h-1M445 363a.9 .9 0 0 0-1 1 .9 .9 0 0 0 1 1 1.2 1.2 0 0 1 0 1 1.2 1.2 0 0 1-1 0v1M445 363h8M445 361v2M453 361v2M453 363a.9 .9 0 0 1 0 1 .9 .9 0 0 1-1 1 1.2 1.2 0 0 0 0 1 1.2 1.2 0 0 0 2 0M454 370h12v1h-12M454 371h10M464 371v1M464 372h-10"/>
<path d="M464 372h.1M481 368h6M481 368a.9 .9 0 0 0-1 1 .9 .9 0 0 0 1 1 1.1 1.1 0 0 1 0 1 1.1 1.1 0 0 1-1 0v1v1h7a1.1 1.1 0 0 0 1-2 1.1 1.1 0 0 0-2 0 1.4 1.4 0 0 1 2-2l-1-1M153 380l5 1zM482 380l4 1zM131 414a5 5 0 0 0 5-5h115a5 5 0 0 0 5 5M131 414v5h125v-5M131 414h125M401 414a5 5 0 0 0 5-5h90a5 5 0 0 0 5 5M401 414v5h100v-5M401 414h100M147 433h8v1h-8z"/>
<path d="M172 433h8v1h-8zM184 433h8v1h-8zM194 433h8v1h-8zM232 433h8v1h-8zM413 433h8v1h-8zM445 433h8v1h-8zM480 433h8v1h-8zM149 442h4M149 442v20M153 442v20M154 452h2M154 452v12"/>
<path d="M156 452v12M174 442h4M174 442v20M178 442v20M186 450h4M186 450v12M190 450v12M196 450h4M196 450v12M200 450v12M234 442h4M234 442v20"/>
<path d="M238 442v20M415 442h4M415 442v20M419 442l1 20M447 442h4M447 442v20M451 442v20M482 450h4M482 450l-1 12M486 450v12M147 466v-4h7v4M154 466h.1"/>
<path d="M154 464h3v2h-10M154 464h.1M156 464h.1M173 466h.1M173 466v-4h6v4M179 466h-6M185 466v-4h6v4M185 466h6M192 466h-1M195 466h7M195 466v-4h7v4M232 466h1"/>
<path d="M233 466v-4h6v4M239 466h-6M414 466v-4h7v4M414 466h7M446 466v-4h6v4M446 466h6M480 466v-4h7v4M480 466h1M487 466h-6"/>
<circle cx="432" cy="298" r=".6"/>
<circle cx="193" cy="301" r=".8"/>
<circle cx="437" cy="313" r="5"/>
<circle cx="437" cy="313" r="2.5"/>
<circle cx="437" cy="313" r="3"/>
<circle cx="437" cy="313" r="2.9"/>
<circle cx="438" cy="310" r=".5"/>
<circle cx="440" cy="311" r=".5"/>
<circle cx="450" cy="338" r="1.6"/>
<circle cx="450" cy="338" r="1.5"/>
<circle cx="448" cy="343" r="1.6"/>
<circle cx="448" cy="343" r="1.5"/>
<circle cx="449" cy="340" r="5"/>
<circle cx="449" cy="340" r=".8"/>
<circle cx="449" cy="340" r=".9"/>
</g>
<g fill="#000">
<circle cx="422" cy="290" r=".2"/>
<circle cx="424" cy="290" r=".2"/>
<circle cx="423" cy="301" r=".2"/>
<circle cx="423" cy="300" r=".2"/>
<circle cx="466" cy="320" r=".2"/>
<circle cx="205" cy="337" r=".2"/>
<circle cx="207" cy="337" r=".2"/>
<circle cx="254" cy="331" r=".2"/>
<circle cx="442" cy="339" r=".2"/>
<circle cx="464" cy="321" r=".2"/>
<circle cx="470" cy="335" r=".2"/>
<circle cx="190" cy="346" r=".2"/>
<circle cx="192" cy="346" r=".2"/>
<circle cx="195" cy="346" r=".2"/>
<circle cx="196" cy="346" r=".2"/>
<circle cx="197" cy="347" r=".2"/>
<circle cx="198" cy="346" r=".2"/>
<circle cx="199" cy="346" r=".2"/>
<circle cx="200" cy="347" r=".2"/>
<circle cx="201" cy="347" r=".2"/>
<circle cx="201" cy="346" r=".2"/>
<circle cx="202" cy="346" r=".2"/>
<circle cx="203" cy="347" r=".2"/>
<circle cx="204" cy="347" r=".2"/>
<circle cx="207" cy="347" r=".2"/>
<circle cx="210" cy="347" r=".2"/>
<circle cx="220" cy="347" r=".2"/>
</g>
<!-- layer: Symbol (ANSI) -->
<g fill="none" stroke="#000" stroke-width=".62">
<path d="M626 60v-9h212v9M626 60h212v9M626 60v67h212v-58M668 60v67M808 60v67M626 69h212M626 77h212M129 85l27 28M626 85h212M626 94h212M154 111l2 2-3-1zM626 102h212"/>
<path d="M626 111h212M626 119h212M279 169l-86 44M193 213l2-2v1zM391 221l26 14M415 234l2 1-3-1zM476 232l-34 27M443 257l1 1-2 1zM274 319l-20 15M256 332l1 1-3 1zM501 419h3l-1 1zM501 419l38 22"/>
<circle cx="123" cy="80" r="7"/>
<circle cx="286" cy="166" r="7"/>
<circle cx="384" cy="218" r="7"/>
<circle cx="482" cy="227" r="7"/>
<circle cx="280" cy="315" r="7"/>
<circle cx="545" cy="445" r="7"/>
</g>
<!-- layer: Border (ANSI) -->
<g fill="none" stroke="#000" stroke-width=".71">
<path d="M108 19v6M216 19v6M324 19v6M432 15v10l-3-5h6l-3 5 3-5M540 19v6M648 19v6M756 19v6M7 140h6M851 140h6M3 279h10l-5-3v6l5-3-5 3M861 279h-10l5-3v6l-5-3 5 3M7 419h6"/>
<path d="M851 419h6M13 533v-508h838v508h-838h838M108 533v6M216 533v6M324 533v6M435 538l-3-5 3 5h-6l3-5v11M540 533v6M648 533v6M756 533v6"/>
</g>
<!-- layer: Title (ANSI) -->
<g fill="none" stroke="#000" stroke-width=".62">
<path d="M654 470h197v63h-197zM654 479h70M698 470v63M724 470v63M654 489h70M654 498h70M724 486h127M654 508h70M654 518h70M724 514h127M737 514v13M762 514v13"/>
<path d="M838 514v13M654 527h197M752 527v6M800 527v6"/>
</g>
<!-- layer: Symbol (ANSI) -->
<g fill="#000">
<path d="M154 111l2 2-3-1z" fill-rule="evenodd"/>
<path d="M193 213l2-2v1z" fill-rule="evenodd"/>
<path d="M415 234l2 1-3-1z" fill-rule="evenodd"/>
<path d="M443 257l1 1-2 1z" fill-rule="evenodd"/>
<path d="M256 332l1 1-3 1z" fill-rule="evenodd"/>
<path d="M501 419h3l-1 1z" fill-rule="evenodd"/>
</g>
<g font-size="6.8">
<text x="52" y="24">8</text>
<text x="160" y="24">7</text>
<text x="268" y="24">6</text>
<text x="376" y="24">5</text>
<text x="484" y="24">4</text>
<text x="592" y="24">3</text>
<text x="700" y="24">2</text>
<text x="808" y="24">1</text>
<text x="714" y="58">PARTS LIST</text>
<text x="640" y="67">ITEM</text>
<text x="716" y="67">PART NUMBER</text>
<text x="816" y="67">QTY</text>
<text x="7" y="72">D</text>
<text x="646" y="75">1</text>
<text x="669" y="75">Wooden Base</text>
<text x="821" y="75">1</text>
<text x="852" y="72">D</text>
<text x="121" y="83">3</text>
<text x="646" y="84">2</text>
<text x="669" y="84">Main Piller And Support</text>
<text x="821" y="84">1</text>
<text x="646" y="92">3</text>
<text x="669" y="92">Upper Static Arms</text>
<text x="821" y="92">1</text>
<text x="646" y="101">4</text>
<text x="669" y="101">Lower Static Arms</text>
<text x="821" y="101">1</text>
<text x="646" y="109">5</text>
<text x="669" y="109">Wheel And Drum</text>
<text x="821" y="109">1</text>
<text x="646" y="117">6</text>
<text x="669" y="117">Rotating Assembly</text>
<text x="821" y="117">1</text>
<text x="646" y="126">7</text>
<text x="669" y="126">Steeping Complete Notification Contraption</text>
<text x="821" y="126">1</text>
<text x="284" y="169">6</text>
<text x="7" y="212">C</text>
<text x="852" y="212">C</text>
<text x="382" y="220">4</text>
<text x="480" y="230">2</text>
<text x="278" y="317">5</text>
<text x="7" y="352">B</text>
<text x="852" y="352">B</text>
<text x="543" y="448">1</text>
<text x="733" y="480">Automatic Tea Steeping mechanism</text>
<text x="7" y="491">A</text>
<text x="852" y="491">A</text>
<text x="725" y="503">Automatic Tea Steeping mechanism</text>
<text x="813" y="533">1</text>
<text x="828" y="533">2</text>
<text x="52" y="539">8</text>
<text x="160" y="539">7</text>
<text x="268" y="539">6</text>
<text x="376" y="539">5</text>
<text x="484" y="539">4</text>
<text x="592" y="539">3</text>
<text x="700" y="539">2</text>
<text x="808" y="539">1</text>
</g>
<text font-size="6.3" x="728" y="525">D</text>
<text font-size="5.5" x="740" y="533">1 : 2</text>
<g font-size="4.3">
<text x="655" y="479">SD</text>
<text x="699" y="479">05-11-2025</text>
<text x="843" y="524">A</text>
</g>
<g font-size="3.5">
<text x="655" y="473">DRAWN</text>
<text x="655" y="483">CHECKED</text>
<text x="725" y="489">TITLE</text>
<text x="655" y="492">QA</text>
<text x="655" y="502">MFG</text>
<text x="655" y="511">APPROVED</text>
<text x="727" y="518">SIZE</text>
<text x="763" y="518">DWG NO</text>
<text x="841" y="518">REV</text>
<text x="725" y="530">SCALE</text>
<text x="801" y="533">SHEET</text>
<text x="821" y="533">OF</text>
</g>
</svg>
